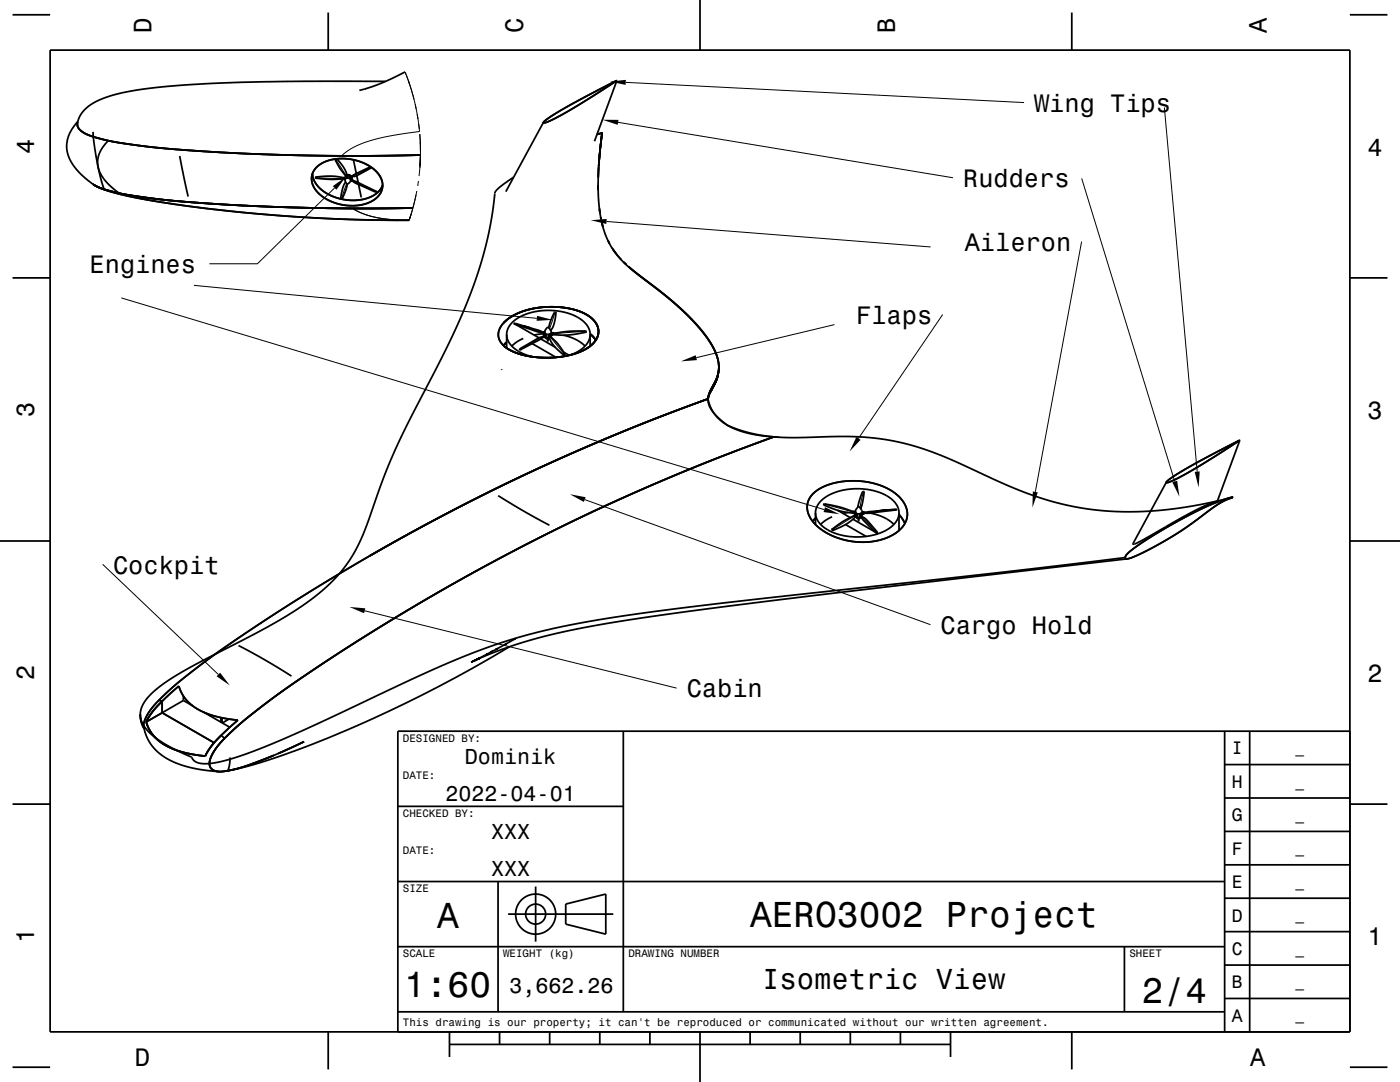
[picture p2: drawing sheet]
<svg xmlns="http://www.w3.org/2000/svg" width="279mm" height="216mm" viewBox="0 0 279 216" stroke-linecap="round" stroke-linejoin="round" font-family="sans-serif">
<g fill="none" stroke="#000" stroke-width=".35">
<path d="M2.5 2.9h7.5M10 10h259.4v195.9h-259.4zM65.5 2.5v7.5M77 16.2h-16.9l-12.7 .2-10.5 .6-8.5 .8-5.5 1.1-2.3 .7-1.6 .7-1.4 1-1.1 1-.7 1.1-.4 1.3M80.8 14.4l-5.1 2.4-4 1.2M123.1 16.1l-10.6 5.6M123.1 16.1h.1M123.1 16.1l-9.8 6.1M123.1 16.1l-4.5 12.1M139.7 0v10M213.9 2.5v7.5M269.4 2.9h7.5"/>
<path d="M15.4 24.7l.2 .7 .5 .7 1 .6 1.1 .5 4.4 1.1 6.6 .9 6.3 .6 11.1 .7 11 .4 10.6 .2M15.4 24.7l.2 .7 .4 .6 .8 .6 1.4 .6 4.2 1 6.1 1 7.1 .6 10.3 .7 11 .4 11.3 .2M15.5 24.2l-1.1 1.5-.8 1.7-.3 1.6 .2 1.5 .6 1.7 1.1 1.5 1.5 1.6 1.9 1.5M15.5 24.4v.8l.5 .7 1 .8 1.5 .5 4.8 1.2 9 1.2 11.8 .8 12.6 .5 13.4 .2 13.8-.2-15.7 .2M18.5 36.7l2.2 1.1 4.6 1.1 6.9 .9 7.1 .6 9.6 .6 11 .4 11.4 .2 11.1-.1-12 .1M18.6 36.8l1.9 .9 3.8 1 5.7 .8 4.5 .6 16.7 1 19.2 .5M18.6 36.8l2.1 .9 3.6 1 4.8 .7 5.7 .7 16.7 1.1 18.9 .4M18.6 26.3l.6 5.2 1.3 5.3a1.2 1.2 0 0 0 .5 1.1v-.1M18.8 36.9l1.2 .7 1.8 .6 5.4 1.3 7.4 1.2 7.9 1.1 9.3 .9 10.8 .8 9.1 .3 10 .1M21.6 28.1l-1.1 1.3-.7 1.3-.3 1.3 .1 1.3 .4 1.2 .8 1.4 1.4 1.3 1.6 1.4M35.9 31.1l1.6 8.1M62.2 35.2h.1"/>
<path d="M62.4 34.6a5.9 5.9 0 0 0 4.4 4.7 8.8 8.8 0 0 0 8.7-1l.9-1.3M63 35.5v.1M63 35.5h.1M63 35.4v.1M63 35.4h.1M63 35.6h.1M63.1 35.6l2.8 .2h2.7M63.1 35.3l-.1 .1zM63.1 35.3l3.1-.2 2.4 .4M63.1 33.4a8.7 8.7 0 0 1 8.8-1.1 5.8 5.8 0 0 1 4.5 4.7 4.3 4.3 0 0 1-4 3.8 9.6 9.6 0 0 1-9.6-3.2 3.2 3.2 0 0 1 .3-4.2zM63.2 33.4l.8-.7 .9-.5 2.3-.5h2.5l2.3 .6 2.1 1.1 1.5 1.4 .7 1.5 .1 .9-.2 .7-.5 1-.9 .8-1 .7-1.3 .4-1.3 .2h-1.5l-1.6-.2-1.4-.4-1.3-.6-1.1-.6-1-.9-.7-1.1-.4-1v-1l.3-.9zM66.8 31.7l1 1.8 1.2 1.6"/>
<path d="M67.2 31.7l1.5 1.8 .5 1.5M68 39.6l.1 .1M68.1 39.7h.1M68.3 39.7h-.1M68.3 39.7h.1M68.6 35.6v.2M68.6 35.5v.1M68.6 35.8h.1M68.6 35.5h.1M68.6 35.7h.1M68.7 35.7v.1M68.7 35.8h.2"/>
<path d="M68.7 35.5v.2M68.7 35.7h.1M68.7 35.5h.2M68.7 35.8h.1M68.7 35.5h.1M68.8 35.7h.1M68.8 35.7v.1M68.8 35.8h.1M68.8 35.6v.1M68.8 35.6h.1M68.8 35.5v.2M68.8 35.5v.1"/>
<path d="M68.8 35.5h.1M68.8 35.6l.1 .1M68.9 35.7h.1M68.9 35.7v.1M68.9 35.8v.4l.4 .6M68.9 35.5l-.1 .1M68.9 35.8a.63 .63 0 0 1 .6-.3 .63 .63 0 0 1 .5 .5M68.9 35.5h.1M68.9 35.8h.1M68.9 35.5v.2M68.9 35.5v.3M69 35.1h.2"/>
<path d="M69 35.1h.1M69 36.3l-.6 1.1-.4 2.2M69 35.1v.1M69 35.2l-.1 .3M69 35.2h.1M69.1 35.3h.1M69.1 35.3l.1 .1M69.1 35.2h.1M69.2 35.2h.1M69.2 35.2h-.1M69.2 35.3h.1M69.2 35.4h.1"/>
<path d="M69.2 35l.1 .1M69.2 35h.1M69.2 35v.1M69.3 35v.1M69.3 35.1l-.3 .1M69.3 35l.6 .1M69.3 35h-.1M69.3 35h.1M69.3 35.1h.1M69.3 34.9l.6 .1M69.3 35.1l-.1 .1h-.2M69.3 34.9h-.1"/>
<path d="M69.3 34.9h.1M69.3 36.8l-.3 1.2-.7 1.7M69.3 35.3h-.1M69.3 35.1v.1M69.3 35.2v.1M69.3 35.2l-.2 .1M69.3 35.3h.1M69.3 35.3l-.1 .1M69.4 35.1l-.1 .1M69.4 35.1h.1M69.4 35.2l-.2 .2M69.4 35.2h.1"/>
<path d="M69.4 35.2l-.1 .1M69.4 35.2v.1M69.8 35.4h.1M69.8 35.4l.1 .1M69.8 35.3v.1M69.8 35.3h.1M69.9 35.3l-.1 .1M69.9 35.3h.1M69.9 35.5h.1M69.9 35.1l.1 .1M69.9 35h.1M69.9 35l.2 .2"/>
<path d="M69.9 35.3l.1 .2M69.9 35.2v.1M70 35.2v.3M70 35.2h.1M70 35.2l.1 .3M70 36l-.2 .4-.5 .4M70 36h.1M70 36l.1 .1M70 35.5h.1M70 35.8h.1M70.1 36.1h.1M70.1 35.2l.1 .2"/>
<path d="M70.1 35.9l-.1 .1M70.1 35.5h-.1M70.1 35.9h.1M70.1 35.8l-.1 .2M70.1 35.4h.1M70.1 35.5l-.1 .5M70.1 35.7v.1M70.1 35.7l-.1 .1M70.1 35.7v.2M70.1 35.2h-.1M70.1 35.2h.1M70.1 35.8v.1"/>
<path d="M70.1 35.8h.1M70.1 35.5h.1M70.1 35.4v.1M70.2 36.1h.1M70.2 35.8h.1M70.2 35.8l-.1 .3M70.2 36.1l4.9 2.2M70.2 35.4l-.1 .1M70.2 35.8l.1 .1M70.3 35.9h.1M70.3 35.9l-.1 .2M70.3 35.9l4.8 2.3"/>
<path d="M70.5 31.9l.6 2.7M71.2 35l.3 1.4M71.6 36.8l.5 2.6M73.9 33.3l-3.8 1.9M74.2 33.4l-2.8 1.6-1.2 .4M75.1 38.2l.1 .1M75.1 38.2h.1M75.1 38.3h.1M75.2 38.2v.1M75.2 38.3h.1M98.7 38.6l-.6 4.8-1.1 5.5-1.3 4.7-2.1 5.7-3.8 8.8-8.3 16.1-2.8 5.8-2.3 5.6-3.7 10.6-2.2 4.4-1.7 2.6-2.3 2.6-2.5 2.3-3.6 2.7-3 2-4 2.3-13.2 6.9-4.3 2.4-3.5 2.2-2.4 2-1.1 1.4-.6 1.2-.3 1.3 .2 1.2 .4 1 1 1.3 1.4 1.2 1.9 1.2 2.2 1.2 3.2 1.5 .5 .8 1 .4h2.4l3.6-.8 5.7-2 6.6-2.7 26-12.2 9.3-3.9 4.6-1.8 5.5-1.7 4.8-1.3 5.5-1.2 9.4-1.6 14.4-2 63.5-7 23.5-2.9M102.5 35.4l-2.9 2.1-.6 .6-.3 .5"/>
<path d="M108.5 24.4l-7.6 13.8M108.5 24.4v.1M112.5 21.7l-3.3 2.1-.7 .7M112.5 21.7l-2.7 1.6-1.3 1.1M113.3 22.2l-3.1 1.7-1.7 .6M113.3 22.2l-3.3 1.8-1.5 .5M119.4 36.9v1M120.2 26.6l-.7 6.5-.1 5.6 .5 4.6 .4 1.9 .7 2 1.4 2.8 1.9 2.2 2.1 1.8 6 4.7 3.8 3.3 3.2 3.3 2.4 3.1 1.3 2.8 .3 1.1 .1 1.3-.5 1.8-1.5 3.3-.2 1.5 .3 .8 .5 .9 1.7 1.9a12.3 12.3 0 0 0 6.1 2.6l3.4 .7 3.4 .2 11.5-.2 4 .1 3.9 .4 3.5 .7 3.8 1 3.9 1.4 13.9 6.2 5 2 5.6 1.6 5.6 1.1 6.6 .5 6.9-.2 7.2-.9 7.9-1.8M120.2 26.6l-.7 6.5M120.2 26.6l-1.1 .2 1-.3v.2M120.2 26.6l-.6 4.5-.2 4.3 .1-2.1M2.5 55.4h7.5"/>
<path d="M119.6 41.6l.1 .9M119.9 43.3l.1 .4M120.1 44.5l.2 .8M121.3 48l.4 .6M122.2 49.5l1.8 2.3M122.3 49.8l.6 .8M124.5 52.3l.5 .5M125.5 53.2l8.9 7.1 2.6 2.4 2 2 1.8 2.3 1.6 2.4 .8 2.1 .3 1.8M269.4 55.4h7.5M100.1 73.7v.1M101.1 68.3l-.6 .6M101.1 66.7v2.7"/>
<path d="M102.6 64.6v.1M102.6 64.6h.1M102.6 64.7l5.5 1.7 .2 .1M102.7 64.5l-.1 .1M102.8 64.5h-.1M102.8 64.5l4.7 1.4 .7 .4M103 64.8l4.6 2.6M103.7 69.7h.1M103.7 69.7l.2 .1M103.8 69.7h.1M103.9 69.7v.1M103.9 69.8h.1"/>
<path d="M104.4 67.5l-1.2 .7-1.1 .9M104.5 65.1l1.5 .4zM106.2 68.6l4.8 2.7M108 67.6l2.8 1.7M108.2 66.3h.1M108.3 66.5l.1 .1M108.4 66.6h.1M108.4 66.6h.1l-1.9 .3M108.4 67.3l-.6 .4-3.9 2.1M108.4 67.2h.1M108.4 66.2l-.2 .1M108.5 66.2l-.2 .3"/>
<path d="M108.5 67.3h.1M108.5 66.2l.1 .1M108.5 66.3h.1M108.5 67l.2 .2M108.5 67l-4.8 2.6M108.5 66.6h.1M108.6 66.6h-.1M108.6 66.3l-.1 .3M108.6 66.9v.1M108.6 66.9l.2 .3M108.6 66.9l-.1 .1M108.6 66.9h.1"/>
<path d="M108.6 66.6h.1M108.6 66.3h.1M108.6 66.5v.1M108.6 67h.1M108.6 66.5h.1M108.6 66.9l.2 .1v.2M108.6 66.5v.2M108.6 66.7h.1M108.6 66.5l.1 .2M108.6 67.3h.1M108.7 66.6h.1M108.7 66.4a.77 .77 0 0 0 1.3 0"/>
<path d="M108.7 66.4l-.1 .1M108.7 66.3l-.1 .3M108.7 66.3l.3-.7a.3 .3 0 0 1 .3-.3 .3 .3 0 0 1 .3 .2l.4 .6v.5M108.7 66.7h-.1M108.7 66.3v.6M108.7 67.2l-.1 .1M108.7 66.9h.1M108.7 66.8v.1M108.7 67.2l.2 .3M108.7 66.8h.1M108.7 66.9l.2 .3M108.7 67.2l.2 .1"/>
<path d="M108.8 67.2l-.2 .1M108.9 66.8h.1M108.8 67.2h-.1M108.8 66.8l-.1 .1M108.8 66.8h.1M108.8 66.8l.1 .2M108.8 66.8h-.1M108.9 67.2h-.1M108.9 67.3l.8 .1M108.9 67.3h.1M108.9 67.5h.8zM108.9 67.1v.1"/>
<path d="M108.9 67h.1M108.9 67v.1M108.9 67.1h.1M109.2 67.6h.3M109.3 67.7h.1M109.3 67.6v.1M109.4 68h.1M109.4 67.6v.5l-.1-.4M109.4 67.7h-.1M109.5 67.2h.1M109.5 67v.2M109.5 67h.1"/>
<path d="M109.5 67.1h.1M109.5 67l.1-.1-.1 .3zM109.5 67.1v.1M109.6 67.3h.1M109.6 67.3l.1 .1M109.6 66.9l-.1 .1M109.7 66.9l-.2 .1M109.7 67.3v.1M109.7 66.9h.1M109.7 66.9h-.1M109.7 66.9l.1 .1M109.7 67.4l.2 .7 .6 .8 1.9 1.8"/>
<path d="M109.7 67h.2M109.7 67l-.1 .3M109.7 67.1h.2M109.7 67.1l-.1 .2M109.7 67.2h.3M109.7 67.2v.1M109.7 67.1h.1M109.8 67.1h-.1M109.8 67.1h.1M109.8 67h.1M109.8 67l-.3 .1M109.9 67.1v.1"/>
<path d="M109.9 67v.1M109.9 67.1h.1M109.9 67.3l1.4 1.3 1.4 2M110 67.2h.1M110 67.1v.1M110 66.8v.4M110 66.6v.2M110 66.5h.1M110 66.8h.1M110 66.5l.1 .3M110.1 66.8h.1M110.1 66.5v.3"/>
<path d="M110.1 66.5h.1M110.1 66.5v.1M110.1 66.7v.1M110.1 66.7h.1M110.1 66.6v.1M110.1 66.6v.2M110.2 66.5h.1M110.2 66.5h-.1M110.2 66.5v.1M110.2 66.6v.2M110.2 66.8h.1M110.2 66.8h-.1"/>
<path d="M110.2 66.4l.1 .4M110.2 66.4v.1M110.3 66.5h.1M110.4 66.5h-.1M110.4 66.5v.1M110.4 66.5h-.2M110.4 66.8h-.1M110.4 66.6v.1M110.4 66.7v.1M110.8 62.3l-.2 .1-.6 1.3-.5 1.7M110.8 62.3h.1M110.8 62.3l.2 .2-.3 1.7-.3 1-.5 .7"/>
<path d="M112.4 66.9l.7 .2a8.1 8.1 0 0 1 3.7 2M112.5 70.3l1.1 .6M112.5 70.7h.1M112.6 70.7h-.2h.1M112.6 70.7h.1M112.7 70.6l-.1 .1M112.7 70.6h.1M113.9 70.8a5.1 5.1 0 0 0 3.9-4 4.6 4.6 0 0 0-3.4-3.9l-1.5-.5-1.7-.4-1.7-.1-2 .2a7.6 7.6 0 0 0-6.2 3.6 3.7 3.7 0 0 0 2.3 4.4l1.1 .6 1.6 .5M116.5 62.5l-1.5-.6-1.7-.4-1.9-.2-2.1-.1-2.1 .2-1.7 .4-1.7 .5-1.4 .7-1.2 .8-1 1-.5 .9-.3 1 .2 1 .6 1 1 .8 1.2 .6M116.5 62.5l1.2 .7 .9 .9 .6 .9 .2 1.1-.1 1-.6 1-.7 .8-1.3 .9-1.5 .6-1.8 .5-3.7 .5-4-.3-1.9-.4-1.4-.6M116.5 62.5l1.2 .7 .9 .9 .6 .9 .2 1.1-.1 1-.6 1-.8 .9-1.2 .8-1.5 .6-1.8 .5-3.7 .5-4-.3-1.9-.4-1.4-.6M116.9 66.3l-3.6 .6-2.9-.1"/>
<path d="M117 66.2l-.1 .1v-.1M117 66.2h-.1M117 66.1h-3.4l-3.2 .4M117 66.1v.1M117 66.1h.1M117.8 66.7l1.1 1.2M117.8 66.7v2.4M141.3 79.6l-9.4 3.5-8.4 3.4-8.5 3.6-9.1 4.1-8 3.8-9.2 4.7-15.7 8.7-10.5 6.3-8.1 5.1-8.8 5.9-6.1 4.4-5 4-3.6 3.5-1.8 2.5-.4 1.1v.9M141.3 79.6l.5 1.7 .8 1.3 1.2 1.3 1.5 1 1.7 .8 2.3 .7 2.6 .5 2.5 .3M141.3 79.6l-12.3 4.6-13.6 5.7-13 5.9-13.5 6.8-12.4 6.8-14.6 8.6-12.9 8.4-9.5 6.7-4.9 3.9-3.6 3.5-1.1 1.3-.8 1.3-.4 1.2v.9l.6 1.9 1 1.6 1.3 1.5 1.6 1.1 2.2 1.1 2.2 .7 2.7 .5 3.3 .4M141.7 78.4l-.4 1.3M141.8 78.1l-.1 .3"/>
<path d="M142 77.7l-.2 .4M142 77.7l-.2 .5M143.3 75l-.4 1.1-1.1 2M143.3 75l-.4 1.2-.9 1.5M143.3 74.8l-.5 1.4-1.1 2.2M143.3 74.8v.2M143.5 73.3l-.4 1.9-1.4 3-.4 1.4M143.5 73.3l-.2 1.5M99.4 98.9l4.9 3 5.4 2.9M154.4 87.2l-9.4 3.5-8.4 3.3-8.4 3.6-9.1 4.1-8.1 3.9-9.1 4.7-15.8 8.6-8.6 5.2-9.1 5.7-8.9 5.9-6.4 4.6-5 3.9-3.8 3.6-1.2 1.5-.8 1.3-.4 1-.1 1.1 .2 .5 .4 .4 1.1 .3h1.4l2.3-.5 6.3-2.2 7.2-3.2-5.2 2.4M154.4 87.2h1.1M154.4 87.2l-9.3 3.4-8 3.2-8.6 3.7-9.4 4.2-9 4.4-7.2 3.6-16 8.8"/>
<path d="M163.9 99.9a11.8 11.8 0 0 1 10.2-2.1 6.6 6.6 0 0 1 5.2 3.7 3.8 3.8 0 0 1-2.4 4.3 12.6 12.6 0 0 1-12.6-.7 3.2 3.2 0 0 1-.4-5.2zM172.1 98.2l-.9 3M172.3 98.1l-.2 .1M172.3 98.1h.1M172.4 98.1h.1M172.5 98.1l-.4 2.2-.3 1.2M236.8 93.5l-3.2 2-.7 .5-.1 .3M236.8 93.5l-3.1 1.9-.8 .6-.1 .3M237.7 94l-3.6 1.9-1.3 .4M237.7 94l-3.3 1.8-1.6 .5M246 99.3l-1.5 .5-1.6 .9-6.4 4.7-5.3 3.2-5.1 2.6-1.2 .3h-.2l-.1-.3M246 99.3l-.1-.1-1.3 .4-3.6 1.4-6.7 3.4-4.1 2.4-3.3 2.2-1.9 1.4-.4 .8"/>
<path d="M246 99.3l-1.3 .5-1.7 .9-6.7 4.8-5 3.1-5.2 2.6-1.2 .3h-.2l-.1-.3M246 99.3h-.2h.2M246 99.3h.1M246 99.2v.1M246 99.2l-1.8 .5-3 1.2-6.9 3.5-7.2 4.4-2 1.6-.5 .8M247.4 87.8l-10.6 5.7M247.4 87.8v.1M247.4 87.9l-9.7 6.1M247.4 87.9l-4.4 12.1-4.6 1.9-10.7 6-1.6 .7 6.7-12.4M0 107.9h10M86.9 118.5l-13.6 8.2-12.7 8.3-8.5 6.1-3.8 3-2.6 2.3M162.8 103.4l-.6 .6"/>
<path d="M162.8 102.3v2.4M164.4 100.6v.2v-.1M164.4 100.7h.1M164.4 100.6v.1M164.4 100.6v.2M164.4 100.7v.1M164.4 100.6h.1M164.4 100.6l2.9 .5 3.1 1M164.4 100.8l3.2 1.2 2.7 .4M166 105.6l.1 .1M166 105.6h.1M166.1 103.1l-1.3 .7-1 .8"/>
<path d="M166.1 105.7v.1M166.1 105.7h.1M166.1 105.8h.1M166.1 105.7l.2 .1h-.1M166.9 107.2l-2.6-1.3-1.2-.9-.9-1-.7-1.1-.4-1v-1.1l.2-.8 .5-1 .8-.8 1-.7 1.2-.6 3.2-.8 3.3-.1 3.3 .5 2.7 1.1 1.2 .7 1 .9 .8 1 .5 1 .3 1.1-.1 1-.3 1-.6 .9-.9 .8-.9 .7-1.4 .6-1.4 .5M166.9 107.2l2.3 .7 2 .3 2.3-.1 2-.3M167.2 101.8l2.5 1.5M168.7 104.7l4.1 2.3M169.3 102.3l-1.1 .1M170.2 103.6l4.4 2.5M170.3 102.3v.1M170.3 102.2v.1"/>
<path d="M170.3 102.4h.2M170.4 102.1h.1M170.5 102.1h.1M170.4 102.1l-.1 .1M170.4 102.1h.2M170.4 102.2h.1M170.5 102.1l-.1 .1M170.5 102.1v.1M170.5 102.2h-.1M170.5 102.1h-.1M170.5 102.8l.2 .1M170.5 102.8l-2.5 1.4-2 1.4"/>
<path d="M170.5 102.4l.1 .1M170.5 102.5h.1M170.6 102.1l-.1 .4M170.6 102.1h.1M170.6 102.5h.1M170.6 102.3v.2M170.6 102.1l-.1 .3M170.6 102.7l.2 .3M170.6 102.3h.1M170.6 102.7l-.1 .1M170.6 102.7v.1M170.6 102.7l.2 .1v.2"/>
<path d="M170.6 102.7h.1M170.7 102.5h.1M170.7 102.2l-.1 .1M170.7 102.2l-.1 .3M170.7 102.2h.1M170.7 102.8h.1M170.7 102.2v.3M170.7 102.1l.2-.5a.42 .42 0 0 1 .4-.5 .42 .42 0 0 1 .5 .4l.2 .4v.5M170.7 102.5h-.1M170.7 102.1v.6M170.7 102.2a.85 .85 0 0 0 1.3 0h.8M170.7 102.9v.1"/>
<path d="M170.7 103.1l-1.7 1.4-2.7 1.3M170.7 103.1l.2 .2M170.7 102.7h.1M170.7 103v.1M170.8 102.7l.1 .3M170.8 102.7h-.1M170.8 103l.1 .1M170.8 103l-.1 .1M170.8 103h.1M170.8 102.7h.1M170.8 102.7l.2 .3M170.9 102.7h-.2"/>
<path d="M170.9 102.7l.1 .1M170.9 103.1h.1M170.9 103.1l.9 .1M170.9 103.3l.4 .1 .5-.1M170.9 103.3h.1M170.9 102.6l.1 .3M171 103h.1M171 102.8h.1M171 102.9v.1M171 102.8v.1M171 102.9h.1M171.2 103.4h.3"/>
<path d="M171.3 103.4l.1 .5v-.4M171.4 103.4l-.1 .1M171.5 102.8v.2M171.5 103h.1M171.6 103h.1M171.6 102.8h-.1M171.6 102.8v.2M171.6 102.8h.1M171.6 103.1h.1M171.7 103.1h.1M171.7 102.7h.1M171.7 102.7l-.1 .1"/>
<path d="M171.7 102.7l.1 .1M171.7 103.1l.1 .1M171.8 103.2h.1M171.8 102.9h.1M171.8 103.3h.1M171.8 102.8l-.2 .3M171.8 102.8h.1M171.8 102.8l.1 .1M171.8 102.8v.1M171.8 102.7h.1M171.8 102.8h-.1l-.1 .2M171.9 102.8h.1"/>
<path d="M171.9 102.9h-.1M171.9 102.9h.1M171.9 103.2h-.1M171.9 103.2l-.1 .1M171.9 102.8l-.3 .2 .1 .2M171.9 102.8l.1 .1M171.9 102.8v.1M171.9 103.2l.5 .7 2.5 2.5M172 102.9l-.3 .2M172 102.9v.1M172 103l1.1 .8 2.1 2.5M172 102.3h.1"/>
<path d="M172 102.3l.1 .3M172.1 102.2v.1M172.1 102.3h.1M172.1 102.2l-.1 .1M172.1 102.6h.1M172.1 102.3v.1M172.1 102.6l-.1 .3M172.1 102.4v.2M172.1 102.4h.1M172.1 102.3v.3M172.2 102.2h.1M172.2 102.2l-.1 .1"/>
<path d="M172.2 102.2v.4M172.2 102.6h.1M172.2 102.6h-.1M172.2 102.2l.1 .4M172.3 102.6h-.1M172.3 102.2v.1M172.3 102.2h.1M172.4 102.2v.3M172.4 102.2h-.2M172.4 102.2l.3 .1M172.4 102.6h-.1M172.4 102.5v.1"/>
<path d="M172.4 102.5h.1M173.7 102.4l.8 .2a8.1 8.1 0 0 1 3.9 2M174.9 106.4h.1M174.9 102l2.4-.3zM175 106.4h-.1M175 106.4h.1M175.1 106.4l.2 .1M175.1 106.4h-.2M175.1 106.4l.1-.1zM175.1 106.4h-.1M175.1 106.4h.1M175.6 101.9l-2.9 .4"/>
<path d="M178.7 101.6h.2M178.7 101.6l-3.1 .3M178.9 101.8h.1M178.9 101.8l-6.2 .6-.3 .1M178.9 101.7v.1M178.9 101.6v.1M178.9 101.7h.1M179.4 102.7l1.2 1.7M179.4 102.3v3.6M225 111.5l-67.1 7.9-19.6 2.5-12.1 1.7-10.3 1.7-8.4 2-7.5 2.3-6 2.5 1.8-.8-.5 .2M269.4 107.9h10M31.7 139.7l.7 .2"/>
<path d="M32.4 139.9l-2 2.2-1.2 2M32.4 139.9v2.3l10.3 6M32.7 139.5l-2.2 2.4-1.3 2.2M32.7 139.5l-2.2 2.5-1.3 2.1M35.7 136.9l.5 1.3 .8 1.3 1 1 1.5 1 1.7 .9 1.7 .5 2.1 .5 2.5 .3M35.7 136.9l-3 2.6M35.7 136.9l.5 1.3 .9 1.4 1.1 1 1.2 .9 1.7 .8 1.6 .5 2.3 .6 2.5 .3M36.6 138.9v.9M36.6 139.8l-7.4 4.3M36.6 139.8l1.8 1M47.6 128.8l5.7 3.1 4.9 3M101.7 129l-7.2 4.2-7.2 3.9-6.9 3.5-9.2 4.2-8.7 3.7-6.6 2.4-5.9 1.8-4.8 1.1"/>
<path d="M102.8 127.5l.1-.1-7.5 4M28 142.5l.2 1.5 .6 1.4M29.2 144.1l.5 1.4 .8 1.2 1 1 1.4 1 1.8 .8 1.9 .6 4.4 .8M29.2 144.1l.5 1.2 .9 1.4 1 1 1.4 1 1.6 .8 1.9 .6 4.5 .8M40.7 142.1l5.2 3M41.5 142.5v.1M41.7 142.5v.2M42 142.6l-.2 .2M44.1 143.2v.9M44.3 143.2v1M44.5 146.4l-2.2 2.3-1.3 2.2M44.5 146.4l-2.1 2.2-1.4 2.3"/>
<path d="M44.8 147.3l-.7-.6-2 2.3-1.1 1.9M45.7 143.5l-1.3 .8M45.7 146.4l-1.7 1.9-1.2 1.5-.7 1.3-.3 1.3M45.9 151.1l-.2 1.8a.81 .81 0 0 1-.5 .9l-.4 .1M47.5 143.7l-3 2.7M51.1 152.1l-3.8 1.3-3.3 .6-1-.1-.6-.4-.5-.5-.1-.6M51.1 152.1l3.5-1.4-5.9 2.3-4 .9h-1.3l-.9-.3-.5-.5-.2-.7M124.4 145.9v56M244.4 159.2h25M244.4 152.6h25M244.4 145.9v60M249.4 145.9v60"/>
<path d="M269.4 145.9h-190v60M2.5 160.5h7.5M79.4 175.9h165M79.4 160.9h45M99.4 175.9v26M106.9 176.9v11M244.4 179.2h25M244.4 172.6h25M244.4 165.9h25M269.4 160.5h7.5M79.4 188.9h165M101.4 182.4h21"/>
<path d="M112.9 180.4l8-2v8l-8-2zM224.4 188.9v13M244.4 199.2h25M244.4 192.6h25M244.4 185.9h25M2.5 213h7.5M65.5 205.9v7.5M79.4 201.9h165M89.7 208.4h100M89.7 205.9v5M99.7 205.9v2.5M109.7 205.9v2.5"/>
<path d="M119.7 205.9v2.5M129.7 205.9v2.5M139.7 205.9v10M149.7 205.9v2.5M159.7 205.9v2.5M169.7 205.9v2.5M179.7 205.9v2.5M189.7 205.9v5M213.9 205.9v7.5M269.4 213h7.5"/>
<circle cx="106.9" cy="182.4" r="2"/>
<circle cx="106.9" cy="182.4" r="4"/>
</g>
<g fill="none" stroke="#000" stroke-width=".2">
<path d="M80.8 14.4l1.8 5.4M80.9 14.5l.8 2.2M81.5 16.2l1.1 3.4 .8 4.2M124.9 16.4l79.5 4.1M63 35.5l5.6 .1M63 35.4h.1M66.8 37.5l-15.4 15.1h-9.6M67 31.7l2.2 3.4M68.7 35.5v.3M68.8 35.6h.1M68.8 35.7h.1M68.8 35.5h.1"/>
<path d="M68.9 35.8h.1M68.9 35.8a.62 .62 0 0 1 .6-.2 .62 .62 0 0 1 .5 .4M68.9 35.7h.1M68.9 35.5v.2M69.1 35.3h.1M69.1 35.3l.1 .1M69.2 36.6l-1.1 3.1M69.2 35.3v.1M69.2 35.4h.1M69.3 35l-.2 .3-.1-.1M69.3 35.1l-.1 .2-.2-.1M69.3 34.9l.6 .1"/>
<path d="M69.3 35.3h.1M69.4 35.1v.1M69.4 35.2h.1M69.4 35.2l-.1 .1M69.8 35.3l.1 .2M69.8 35.4h.1M69.9 35.3h-.1M69.9 35.5h.1M70 35.2l.1 .3M70 36h.1M70 35.5h.1M70 35.8v.1"/>
<path d="M70 35.8h.1M70.1 35.9h.1M70.1 35.7v.1M70.2 35.8l-.1 .3M70.3 36.1l4.8 2.2M74 33.4l-3.3 1.6-.5 .4M75.2 38.2h.1M82.9 20.8l.2 1M83 38.8l-.6 2.7M83.2 38.1l-.8 3.4M83.3 22.8l.4 3.4M83.5 36.1l-.1 1"/>
<path d="M83.6 24.8l.1 1M83.7 26.2l-5.9 .9-4.3 1.1-3.1 1.3-2.2 1.6M83.7 26.2h.1M83.8 26.7l.1 3.5M83.9 28.4v1.8M83.9 29.5v.7M83.9 30.9l-.1 2.3M83.9 30.9l-.1 2.6M83.9 30.9l-.3 4.2M83.9 30.9l-.1 2.2M83.9 30.8v.1M83.9 30.2v.7"/>
<path d="M123.4 24.4l66.8 11.1M215.9 35.6l18.5 60.5M232.4 21.4l6.5 72.7M24.2 59.4l140.3 42.3M38.7 56.9l68.4 6.6M70.4 41.6l2 1 2.5 .8 3.2 .4 3.6 .1M82 42.8l-.3 1.1M82.4 41.5l-.7 2.4M121 44.2l64.7 5.1M215.8 48.3l-9.2 49.9M102.6 64.6h.1M102.6 64.6l5.7 1.7"/>
<path d="M103.7 69.7h.1M103.9 69.7v.1M108.5 67l-.5 .4-4.2 2.3M108.6 66.6v.1M108.6 66.5h.1M108.6 66.3l-.1 .3M108.7 66.3a.77 .77 0 0 0 1.3 0M108.7 66.8h.1M108.8 67.2l-.2-.3 .2 .3M108.8 66.8h.1M108.9 66.8v.3zM108.9 67.5h.8"/>
<path d="M108.9 67h.1M108.9 67.1h.1M109.5 67.1h.1M109.5 67.2h.1M109.5 67h.1M109.6 67h-.1M109.6 66.9h.2M109.6 66.9h.1M109.7 66.9h.1M109.7 67.2l2.9 3.5M109.8 67h.1M109.9 67h-.2l-.1 .3"/>
<path d="M109.9 67.1h-.3v.2M110 66.5h.1M110 66.5l.1 .3M110.1 66.5h-.1M110.1 66.5h.1M110.1 66.7h.1M110.2 66.8v-.3l.1 .3M110.8 62.3l-1.1 3.3M112.6 70.7h.1M112.7 70.6h.1M117 66.2h.1M117 66.1l-6.6 .5"/>
<path d="M166.5 64.8l-27.5 6.6M188.1 62.8l-16.8 24.7M116.7 99.7l69 24.9M172.3 98.1l-.7 3.2M172.4 98.1h.1M20.6 112.6l23 22M164.4 100.6v.1M164.4 100.6l5.9 1.6M166.1 105.7v.1M170.5 102.5l.1-.4-.1 .4M170.6 102.5h.1M170.6 102.3h.1"/>
<path d="M170.6 102.7l.3 .2-.1 .1-.1-.3-.1 .1M170.7 102.2h.1M170.7 102.3v.2M170.7 102.1a.77 .77 0 0 0 1.3 0M170.7 102.9l-4.6 2.8M170.7 102.7h.1M170.9 102.6v.1M170.9 102.6l-.1 .1M170.9 102.6l.1 .2M170.9 103.3l.4 .1 .5-.1M171 102.8h.1M171 102.9v.1"/>
<path d="M171 102.8v.1M171.6 102.8l-.1 .1M171.7 102.7l-.2 .1 .1 .2M171.8 102.7v.1M171.9 102.8h-.2l-.1 .3 .2-.3 .1 .1M172 102.9l.3 .6 2.7 2.9M172 102.4v.2M172 102.3h.1M172 102.3v.3M172.1 102.3h.1M172.1 102.4h.1M172.1 102.6h.1"/>
<path d="M172.2 102.2v.4v-.4M174.9 106.4h.1M175.1 106.4h.1M178.9 101.7h.1M178.9 101.7l-6.4 .6M72.8 121.9l62.2 15.4M101.6 129.1l-.6 .4"/>
</g>
<g fill="#000">
<path d="M121.7 16.3l3.2-.4v1z" fill-rule="evenodd"/>
<path d="M66.4 37.1l2.6-1.8-1.9 2.6z" fill-rule="evenodd"/>
<path d="M120.2 23.9h3.2l-.1 1z" fill-rule="evenodd"/>
<path d="M117.9 43.9l3.2-.2-.1 1z" fill-rule="evenodd"/>
<path d="M107.2 63l3.1 .8-3.2 .2z" fill-rule="evenodd"/>
<path d="M135.9 72.1l2.9-1.2 .3 1z" fill-rule="evenodd"/>
<path d="M113.7 98.6l3.2 .6-.4 1z" fill-rule="evenodd"/>
<path d="M170.9 87.2l.8 .6-2.2 2.3z" fill-rule="evenodd"/>
<path d="M206.1 98.1l1 .1-1.1 3.1z" fill-rule="evenodd"/>
<path d="M234 96.2l.9-.3 .5 3.2z" fill-rule="evenodd"/>
<path d="M238.4 94.2l1-.1-.2 3.2z" fill-rule="evenodd"/>
<path d="M164.6 101.2l2.9 1.4-3.1-.4z" fill-rule="evenodd"/>
<path d="M43.9 134.2l2 2.6-2.7-1.9z" fill-rule="evenodd"/>
<path d="M69.7 121.1l3.2 .3-.2 1z" fill-rule="evenodd"/>
</g>
<g font-size="7.2">
<text x="87.2" y="185.2">A</text>
<text x="149.7" y="185">AERO3002 Project</text>
<text x="80.7" y="198.9">1:60</text>
<text x="227.9" y="200.2">2/4</text>
</g>
<text font-size="5.8" x="152.1" y="197.4">Isometric View</text>
<g font-size="5">
<text x="30.2" y="6.5" transform="rotate(-90 30.2 6.5)">D</text>
<text x="104.4" y="6.5" transform="rotate(-90 104.4 6.5)">C</text>
<text x="178.6" y="6.5" transform="rotate(-90 178.6 6.5)">B</text>
<text x="252.8" y="6.5" transform="rotate(-90 252.8 6.5)">A</text>
<text x="206.4" y="22.3">Wing Tips</text>
<text x="6.8" y="30.7" transform="rotate(-90 6.8 30.7)">4</text>
<text x="272.9" y="31">4</text>
<text x="192.2" y="37.3">Rudders</text>
<text x="192.5" y="50.1">Aileron</text>
<text x="17.9" y="54.5">Engines</text>
<text x="170.9" y="64.6">Flaps</text>
<text x="6.8" y="83.2" transform="rotate(-90 6.8 83.2)">3</text>
<text x="272.9" y="83.5">3</text>
<text x="22.6" y="114.5">Cockpit</text>
<text x="187.7" y="126.5">Cargo Hold</text>
<text x="6.8" y="135.7" transform="rotate(-90 6.8 135.7)">2</text>
<text x="272.9" y="136">2</text>
<text x="137" y="139.1">Cabin</text>
<text x="6.8" y="188.2" transform="rotate(-90 6.8 188.2)">1</text>
<text x="272.9" y="188.5">1</text>
<text x="26.9" y="212.7">D</text>
<text x="249.5" y="212.7">A</text>
</g>
<g font-size="4.3">
<text x="92.8" y="152.4">Dominik</text>
<text x="88.9" y="159.9">2022-04-01</text>
<text x="98" y="167.4">XXX</text>
<text x="98" y="174.9">XXX</text>
<text x="101.7" y="198.1">3,662.26</text>
</g>
<g font-size="3.6">
<text x="245.8" y="150.5">I</text>
<text x="245.8" y="157.2">H</text>
<text x="245.8" y="163.9">G</text>
<text x="245.8" y="170.5">F</text>
<text x="245.8" y="177.2">E</text>
<text x="245.8" y="183.9">D</text>
<text x="245.8" y="190.5">C</text>
<text x="245.8" y="197.2">B</text>
<text x="245.8" y="203.9">A</text>
</g>
<g font-size="2.9">
<text x="258.5" y="150.3">_</text>
<text x="258.5" y="156.9">_</text>
<text x="258.5" y="163.6">_</text>
<text x="258.5" y="170.3">_</text>
<text x="258.5" y="176.9">_</text>
<text x="258.5" y="183.6">_</text>
<text x="258.5" y="190.3">_</text>
<text x="258.5" y="196.9">_</text>
<text x="258.5" y="203.6">_</text>
</g>
<g font-size="2.2">
<text x="80.4" y="148">DESIGNED BY:</text>
<text x="80.4" y="155.5">DATE:</text>
<text x="80.4" y="163">CHECKED BY:</text>
<text x="80.4" y="170.5">DATE:</text>
<text x="80.4" y="178">SIZE</text>
<text x="80.4" y="191">SCALE</text>
<text x="100.4" y="191">WEIGHT (kg)</text>
<text x="125.4" y="191">DRAWING NUMBER</text>
<text x="225.4" y="191">SHEET</text>
<text x="80.4" y="204.7">This drawing is our property; it can't be reproduced or communicated without our written agreement.</text>
</g>
</svg>
